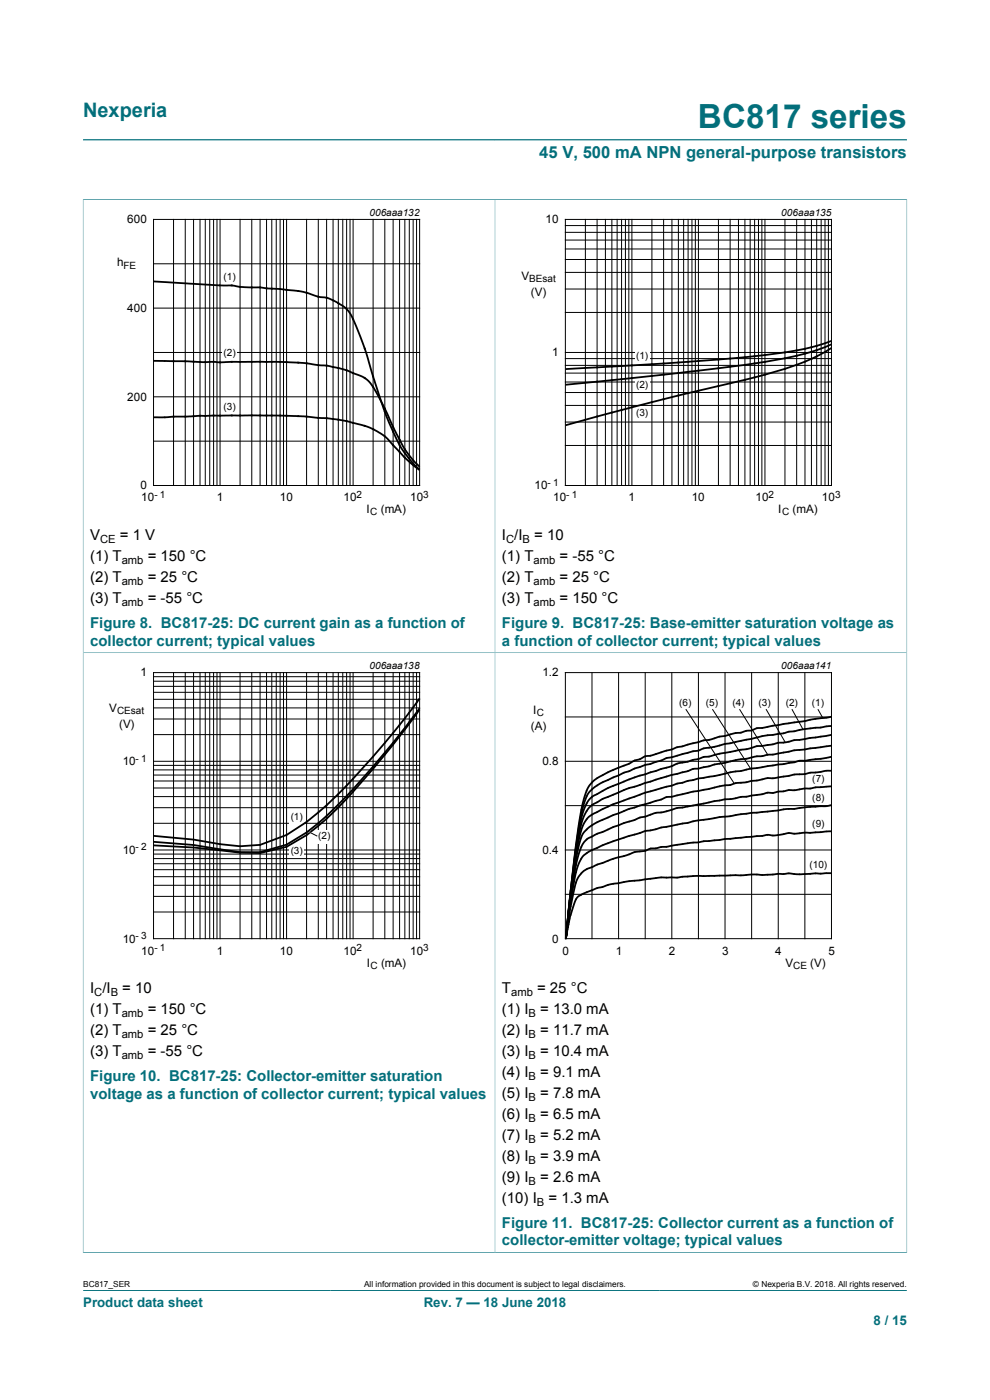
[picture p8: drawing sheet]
<svg xmlns="http://www.w3.org/2000/svg" width="210mm" height="297mm" viewBox="0 0 210 297" stroke-linecap="round" stroke-linejoin="round" font-family="sans-serif">
<path d="M17.6 29.7h174.8M17.6 42.3v96.2h87.4v-96.2h-87.4M17.6 273.8h174.8" fill="none" stroke="#036f7b" stroke-width=".21"/>
<path d="M19.9 43.7h81.8v66.4h-81.8z" fill="none" stroke="#fff" stroke-width=".21"/>
<g fill="none" stroke="#000" stroke-width=".21">
<path d="M32.6 46.6h56.4v56.4h-56.4zM32.6 56h56.4M36.8 46.6v56.4M39.3 46.6v56.4M41.1 46.6v56.4M42.4 46.6v56.4M43.5 46.6v56.4M44.5 46.6v56.4M45.3 46.6v56.4M46 46.6v56.4M46.7 46.6v56.4M50.9 46.6v56.4"/>
<path d="M53.4 46.6v56.4M55.2 46.6v56.4M56.5 46.6v56.4M57.7 46.6v56.4M58.6 46.6v56.4M59.4 46.6v56.4M60.1 46.6v56.4M60.8 46.6v56.4M65 46.6v56.4M67.5 46.6v56.4M69.3 46.6v56.4M70.7 46.6v56.4"/>
<path d="M71.8 46.6v56.4M72.7 46.6v56.4M73.5 46.6v56.4M74.2 46.6v56.4M74.9 46.6v56.4M79.1 46.6v56.4M81.6 46.6v56.4M83.4 46.6v56.4M84.8 46.6v56.4M85.9 46.6v56.4M86.8 46.6v56.4M87.6 46.6v56.4"/>
<path d="M88.4 46.6v56.4M32.6 74.8h56.4M32.6 65.4h56.4M32.6 93.6h56.4M32.6 84.2h56.4"/>
</g>
<g fill="#fff">
<path d="M47.2 57.3h3.1v2.9h-3.1z"/>
<path d="M47.3 73.5h2.9v2.9h-2.9z"/>
<path d="M47.2 84.9h3.1v2.9h-3.1z"/>
</g>
<path d="M32.6 59.7l13.2 .8 3.4 .1 2.6 .3 3.4 .1 7.8 .7 2 .4a13.5 13.5 0 0 0 4.7 1.2l1.2 .6a7 7 0 0 1 3.8 3.4l.8 1.7a87.8 87.8 0 0 1 4.1 12.2l2.4 7.2 1.9 4.4a21.1 21.1 0 0 0 5.1 6.8M32.6 76.6l13.9 .3 9-.2 7.6 .2 6.4 .7 3.1 .7 2.2 .8a7 7 0 0 1 5.1 4.2l1.7 3.4 2.5 5.3a21 21 0 0 0 4.9 7M32.6 88.5l16.3-.4 15.5 .2 5.1 .4 3.1 .5 5.9 1.5a11.9 11.9 0 0 1 5.3 4.1l2.3 2.5 2.9 2.4" fill="none" stroke="#000" stroke-width=".38"/>
<path d="M192.4 42.3v96.2h-87.4v-96.2h87.4" fill="none" stroke="#036f7b" stroke-width=".21"/>
<path d="M107.2 43.7h81.9v66.4h-81.9z" fill="none" stroke="#fff" stroke-width=".21"/>
<g fill="none" stroke="#000" stroke-width=".21">
<path d="M119.9 46.6h56.5v56.4h-56.5zM119.9 57.8h56.5M119.9 55h56.5M119.9 52.8h56.5M119.9 50.9h56.5M119.9 49.3h56.5M119.9 47.9h56.5M124.2 46.6v56.4M126.7 46.6v56.4M128.4 46.6v56.4M129.8 46.6v56.4M130.9 46.6v56.4"/>
<path d="M131.8 46.6v56.4M132.7 46.6v56.4M133.4 46.6v56.4M134 46.6v56.4M138.3 46.6v56.4M140.8 46.6v56.4M142.5 46.6v56.4M143.9 46.6v56.4M145 46.6v56.4M146 46.6v56.4M146.8 46.6v56.4M147.5 46.6v56.4"/>
<path d="M148.2 46.6v56.4M152.4 46.6v56.4M154.9 46.6v56.4M156.6 46.6v56.4M158 46.6v56.4M159.1 46.6v56.4M160.1 46.6v56.4M160.9 46.6v56.4M161.6 46.6v56.4M162.3 46.6v56.4M166.5 46.6v56.4M169 46.6v56.4"/>
<path d="M170.8 46.6v56.4M172.1 46.6v56.4M173.2 46.6v56.4M174.2 46.6v56.4M175 46.6v56.4M175.7 46.6v56.4M119.9 79.2h56.5M119.9 77.5h56.5M119.9 76.1h56.5M119.9 74.8h56.5M119.9 66.3h56.5M119.9 61.3h56.5"/>
<path d="M119.9 94.5h56.5M119.9 89.5h56.5M119.9 86h56.5M119.9 83.3h56.5M119.9 81h56.5"/>
</g>
<g fill="#fff">
<path d="M134.6 74h3.2v3h-3.2z"/>
<path d="M134.7 80.3h3v2.9h-3z"/>
<path d="M134.6 86.2h3.2v2.9h-3.2z"/>
</g>
<path d="M176.4 72.3a58.2 58.2 0 0 1-16.3 3.3 862.9 862.9 0 0 1-40.2 2.7M176.4 73a57.3 57.3 0 0 1-16.3 4.1l-16.2 2-24 2.5M176.4 73.8l-3.2 1.8a83.3 83.3 0 0 1-18.3 5.7 717.1 717.1 0 0 0-35 8.9" fill="none" stroke="#000" stroke-width=".38"/>
<path d="M17.6 265.7h87.4v-127.2h-87.4v127.3" fill="none" stroke="#036f7b" stroke-width=".21"/>
<path d="M19.9 139.9h81.8v66.3h-81.8z" fill="none" stroke="#fff" stroke-width=".21"/>
<g fill="none" stroke="#000" stroke-width=".21">
<path d="M32.6 142.7h56.4v56.4h-56.4zM32.6 155.8h56.4M32.6 152.5h56.4M32.6 150.2h56.4M32.6 148.4h56.4M32.6 146.9h56.4M32.6 145.6h56.4M32.6 144.5h56.4M32.6 143.6h56.4M36.8 142.7v56.4M39.3 142.7v56.4M41.1 142.7v56.4"/>
<path d="M42.4 142.7v56.4M43.5 142.7v56.4M44.5 142.7v56.4M45.3 142.7v56.4M46 142.7v56.4M46.7 142.7v56.4M50.9 142.7v56.4M53.4 142.7v56.4M55.2 142.7v56.4M56.5 142.7v56.4M57.7 142.7v56.4M58.6 142.7v56.4"/>
<path d="M59.4 142.7v56.4M60.1 142.7v56.4M60.8 142.7v56.4M65 142.7v56.4M67.5 142.7v56.4M69.3 142.7v56.4M70.7 142.7v56.4M71.8 142.7v56.4M72.7 142.7v56.4M73.5 142.7v56.4M74.2 142.7v56.4M74.9 142.7v56.4"/>
<path d="M79.1 142.7v56.4M81.6 142.7v56.4M83.4 142.7v56.4M84.8 142.7v56.4M85.9 142.7v56.4M86.8 142.7v56.4M87.6 142.7v56.4M88.4 142.7v56.4M32.6 174.7h56.4M32.6 171.3h56.4M32.6 169h56.4M32.6 167.2h56.4"/>
<path d="M32.6 165.7h56.4M32.6 164.4h56.4M32.6 163.3h56.4M32.6 162.4h56.4M32.6 161.5h56.4M32.6 193.5h56.4M32.6 190.2h56.4M32.6 187.8h56.4M32.6 186h56.4M32.6 184.5h56.4M32.6 183.2h56.4M32.6 182.1h56.4"/>
<path d="M32.6 181.2h56.4M32.6 180.3h56.4"/>
</g>
<g fill="#fff">
<path d="M61.4 171.9h3.1v2.9h-3.1z"/>
<path d="M67.3 176h3v2.9h-3z"/>
<path d="M61.4 179.1h3.1v2.8h-3.1z"/>
</g>
<path d="M89 150.5a172.5 172.5 0 0 1-9.9 12.6 81.9 81.9 0 0 1-14.1 14.1l-4.2 2.4-5.6 1.4-4.3-.1-9.8-1.1-8.5-.5M89 150.2a176.3 176.3 0 0 1-9.9 12.4 91.6 91.6 0 0 1-14.1 14l-4.2 2.6-5.6 1.6h-4.3l-9.8-1.5-8.5-.7M89 148.2a144.7 144.7 0 0 1-9.9 12.3 98.8 98.8 0 0 1-14.1 13.9l-4.2 2.7-5.6 2.1-4.3 .3-4.2-.4-5.6-1-8.5-.8" fill="none" stroke="#000" stroke-width=".38"/>
<path d="M65.4 176.6l.3-.2 .5 .2-.4 .2z" fill="#fff"/>
<g fill="none" stroke="#000" stroke-width=".21">
<path d="M119.9 142.7h56.5v56.4h-56.5zM119.9 152.1h56.5M125.6 142.7v56.4M131.2 142.7v56.4M136.9 142.7v56.4M142.5 142.7v56.4M148.2 142.7v56.4M153.8 142.7v56.4M159.4 142.7v56.4M165.1 142.7v56.4M170.7 142.7v56.4M65.3 176.4l1.9 .9"/>
<path d="M119.9 161.5h56.5M119.9 170.9h56.5M119.9 180.3h56.5M119.9 189.7h56.5"/>
</g>
<path d="M192.4 265.7h-87.4v-127.2h87.4v127.3" fill="none" stroke="#036f7b" stroke-width=".21"/>
<path d="M107.2 139.9h81.9v66.3h-81.9z" fill="none" stroke="#fff" stroke-width=".21"/>
<g fill="#fff">
<path d="M172 163.9h3.1v3h-3.1z"/>
<path d="M172 167.9h3.1v2.9h-3.1z"/>
<path d="M172 173.4h3.1v2.9h-3.1z"/>
<path d="M171.5 182.2h4.2v2.9h-4.2z"/>
</g>
<g fill="none" stroke="#000" stroke-width=".38">
<path d="M176.4 158.2l-7.9 1-4.3 .8-3.6 .4-2.3 .6-2.3 .3-7.6 1.7-1.4 .1-1.1 .5-3.7 .9-5.9 1.8a51.1 51.1 0 0 0-9.3 3.7 6.2 6.2 0 0 0-3.8 5.1l-1.2 6.6-1.6 14M176.4 155.9l-7.9 1.1-1.7 .5-1.7 .1-1.1 .3-3.4 .4-2 .6-5.7 .9-2.5 .7-1.1 .1-3.1 .9a10.9 10.9 0 0 0-4.3 1.2l-4.8 1.5a42.5 42.5 0 0 0-11.8 5.1 13.1 13.1 0 0 0-2.5 6.8l-1 7-1.4 12.6M176.4 154l-5.7 .7-3.4 .5-1.1 .4-4.5 .6-7.9 1.6-2.3 .6-2.2 .4-1.2 .4-1.1 .2-5.8 1.5-1 .4-5.6 1.7-4.5 1.9a14.2 14.2 0 0 0-4.7 2.7 9.2 9.2 0 0 0-2.1 5.1l-1.2 7.5-1.3 10.9M176.4 152l-15 2.4a3.7 3.7 0 0 0-2.1 .6h-1l-1.1 .4-1.2 .1-2.2 .6-1.1 .2-2.3 .7-1.1 .1-7.6 2.1a18.1 18.1 0 0 1-5 1.3l-1 .6-1 .2-1.5 .8-3.1 1.2a12.1 12.1 0 0 0-4.8 3 15 15 0 0 0-2.1 6.3l-1.1 7.5-1.3 11M176.4 176.3l-5.4 .3a11.5 11.5 0 0 1-3.9 .1 9.4 9.4 0 0 1-4.6 .4l-.8 .2-12.4 1.2-10.5 1.5a3 3 0 0 0-1.9 .5l-2.4 .3-1.6 .6-3.4 1-3.7 1.4a5.4 5.4 0 0 0-4 4.9l-.9 4-.8 5.4M176.4 170.8l-1.2 .2-3.9 .2-11.9 1.2-11.8 1.7-10.7 2.2-3.7 1.1-5.7 2a12.7 12.7 0 0 0-3.8 2.2 12 12 0 0 0-2 5.8l-.7 4.1-.9 6.6M176.4 166.8l-3.4 .2-4.5 .7-1.3-.1-3.1 .6h-1.3l-1.1 .3-4.5 .6-2 .4-1.7 .1-9.6 1.8a17.5 17.5 0 0 1-5.1 1.1l-6.5 2.1-4.5 1.9a13.2 13.2 0 0 0-3.6 1.9 13.3 13.3 0 0 0-2.2 5.9l-1 6.6-.9 7.1M176.4 163.5l-4.5 .4-1.2 .3-2.2 .1-4 .7a11.1 11.1 0 0 0-4.2 .6l-1.7 .3a10.2 10.2 0 0 0-4 .7l-1.4 .1-6.5 1.3-3.9 1-1.4 .1-1.2 .5-6.7 2-3.1 1.2a20 20 0 0 0-5.8 3 5.8 5.8 0 0 0-1.9 3.8l-.9 5.2-1.4 11.1M176.4 160.5l-5.4 .9h-1.4l-3.4 .7-7.1 1-1.9 .5-2.3 .2-3.4 .8-3.4 .6-4.5 1-6.5 1.9-4.2 1.5a30.4 30.4 0 0 0-8.2 3.9 10.8 10.8 0 0 0-2.1 5.5l-.8 5-1.4 11.9M120.1 198.1l-.1 .9M120.1 198l-.1 1 .1-.9M120.1 198l-.1 .9"/>
<path d="M120.1 198.2l-.1 .9M120.3 196.9l-.2 1.2M120.3 196.8l-.2 1.2M120.3 196.8l-.2 1.4M120.4 195.9l-.1 1M120.4 195.7l-.1 1.1M120.4 195.7l-.1 1.2M120.8 191.1l-.5 5.7M120.8 191.1l-.7 7.1M176.4 185.2l-3.1 .1a24.8 24.8 0 0 1-6.2 0l-5.1 .3-2-.1-2.8 .2-9.6 .1-4 .4-3.4-.1-8.1 1.1a26.1 26.1 0 0 0-9.5 3 10.1 10.1 0 0 0-1.5 3.9l-1.1 5"/>
</g>
<g fill="#fff">
<path d="M171.9 147.6h3.2v2.9h-3.2z"/>
<path d="M166.5 147.6h2.9v2.9h-2.9z"/>
<path d="M160.6 147.6h3.2v2.9h-3.2z"/>
<path d="M155.1 147.6h3.1v2.9h-3.1z"/>
<path d="M149.4 147.6h3.2v2.9h-3.2z"/>
</g>
<path d="M151.2 150.5l8 12.6M156.9 150.5l5.9 9.6M162.5 150.5l4 6.9M168 150.5l2.3 4.2M173.5 150.5l1 1.8" fill="none" stroke="#000" stroke-width=".21"/>
<path d="M143.8 147.6h3.1v2.9h-3.1z" fill="#fff"/>
<path d="M145.5 150.5l10.3 15.7" fill="none" stroke="#000" stroke-width=".21"/>
<text font-size="7.1" fill="#036f7b" x="148.1" y="27.2">BC817 series</text>
<text font-size="4.2" fill="#036f7b" x="17.6" y="24.8">Nexperia</text>
<text font-size="3.5" fill="#036f7b" x="114.4" y="33.5">45 V, 500 mA NPN general-purpose transistors</text>
<g font-size="3.2">
<text x="19.1" y="114.6">V</text>
<text x="19.1" y="119">(1) T</text>
<text x="25.4" y="114.6">= 1 V</text>
<text x="31.3" y="119">= 150 °C</text>
<text x="106.5" y="114.6">I /I</text>
<text x="106.5" y="119">(1) T</text>
<text x="113.3" y="114.6">= 10</text>
<text x="118.7" y="119">= -55 °C</text>
<text x="19.1" y="123.5">(2) T</text>
<text x="31.3" y="123.5">= 25 °C</text>
<text x="106.5" y="123.5">(2) T</text>
<text x="118.7" y="123.5">= 25 °C</text>
<text x="19.1" y="127.9">(3) T</text>
<text x="31.3" y="127.9">= -55 °C</text>
<text x="106.5" y="127.9">(3) T</text>
<text x="118.7" y="127.9">= 150 °C</text>
<text x="19.1" y="210.7">I /I</text>
<text x="19.1" y="215.2">(1) T</text>
<text x="25.9" y="210.7">= 10</text>
<text x="31.3" y="215.2">= 150 °C</text>
<text x="106.5" y="210.7">T</text>
<text x="106.5" y="215.2">(1) I</text>
<text x="113.9" y="210.7">= 25 °C</text>
<text x="114.6" y="215.2">= 13.0 mA</text>
<text x="19.1" y="219.6">(2) T</text>
<text x="31.3" y="219.6">= 25 °C</text>
<text x="106.5" y="219.6">(2) I</text>
<text x="114.6" y="219.6">= 11.7 mA</text>
<text x="19.1" y="224.1">(3) T</text>
<text x="31.3" y="224.1">= -55 °C</text>
<text x="106.5" y="224.1">(3) I</text>
<text x="114.6" y="224.1">= 10.4 mA</text>
<text x="106.5" y="228.5">(4) I</text>
<text x="106.5" y="233">(5) I</text>
<text x="114.6" y="228.5">= 9.1 mA</text>
<text x="114.6" y="233">= 7.8 mA</text>
<text x="106.5" y="237.4">(6) I</text>
<text x="114.6" y="237.4">= 6.5 mA</text>
<text x="106.5" y="241.8">(7) I</text>
<text x="114.6" y="241.8">= 5.2 mA</text>
<text x="106.5" y="246.3">(8) I</text>
<text x="106.5" y="250.7">(9) I</text>
<text x="114.6" y="246.3">= 3.9 mA</text>
<text x="114.6" y="250.7">= 2.6 mA</text>
<text x="106.5" y="255.2">(10) I</text>
<text x="116.4" y="255.2">= 1.3 mA</text>
</g>
<g font-size="3.2" fill="#036f7b">
<text x="19.1" y="133.2">Figure 8. BC817-25: DC current gain as a function of</text>
<text x="19.1" y="137">collector current; typical values</text>
<text x="106.5" y="133.2">Figure 9. BC817-25: Base-emitter saturation voltage as</text>
<text x="106.5" y="137">a function of collector current; typical values</text>
<text x="19.1" y="229.3">Figure 10. BC817-25: Collector-emitter saturation</text>
<text x="19.1" y="233.1">voltage as a function of collector current; typical values</text>
<text x="106.5" y="260.4">Figure 11. BC817-25: Collector current as a function of</text>
<text x="106.5" y="264.2">collector-emitter voltage; typical values</text>
</g>
<g font-size="2.8" fill="#036f7b">
<text x="17.6" y="277.3">Product data sheet</text>
<text x="89.9" y="277.3">Rev. 7 — 18 June 2018</text>
<text x="185.3" y="281">8 / 15</text>
</g>
<g font-size="2.5">
<text x="27" y="47.4">600</text>
<text x="115.7" y="47.4">10</text>
<text x="24.8" y="56.5">h</text>
<text x="110.6" y="59.3">V</text>
<text x="112.6" y="62.8">(V)</text>
<text x="27" y="66.2">400</text>
<text x="117.1" y="75.6">1</text>
<text x="27" y="85">200</text>
<text x="29.8" y="103.8">0</text>
<text x="30" y="106.4">10</text>
<text x="46" y="106.4">1</text>
<text x="59.4" y="106.4">10</text>
<text x="72.9" y="106.4">10</text>
<text x="87" y="106.4">10</text>
<text x="113.4" y="103.8">10</text>
<text x="117.3" y="106.4">10</text>
<text x="133.3" y="106.4">1</text>
<text x="146.7" y="106.4">10</text>
<text x="160.3" y="106.4">10</text>
<text x="174.4" y="106.4">10</text>
<text x="77.7" y="108.9">I</text>
<text x="80.8" y="108.9">(mA)</text>
<text x="165.1" y="108.9">I</text>
<text x="168.1" y="108.9">(mA)</text>
<text x="29.8" y="143.5">1</text>
<text x="115" y="143.5">1.2</text>
<text x="23.2" y="150.9">V</text>
<text x="25.3" y="154.4">(V)</text>
<text x="112.6" y="154.9">(A)</text>
<text x="113.1" y="151.4">I</text>
<text x="26" y="162.3">10</text>
<text x="115" y="162.3">0.8</text>
<text x="26" y="181.1">10</text>
<text x="115" y="181.1">0.4</text>
<text x="26" y="200">10</text>
<text x="30" y="202.5">10</text>
<text x="46" y="202.5">1</text>
<text x="59.4" y="202.5">10</text>
<text x="72.9" y="202.5">10</text>
<text x="87" y="202.5">10</text>
<text x="117.1" y="200">0</text>
<text x="119.3" y="202.5">0</text>
<text x="130.6" y="202.5">1</text>
<text x="141.9" y="202.5">2</text>
<text x="153.2" y="202.5">3</text>
<text x="164.4" y="202.5">4</text>
<text x="175.8" y="202.5">5</text>
<text x="77.8" y="205">I</text>
<text x="80.8" y="205">(mA)</text>
<text x="166.6" y="205">V</text>
<text x="171.9" y="205">(V)</text>
</g>
<g font-size="2.4">
<text x="21.2" y="115.2">CE</text>
<text x="25.8" y="119.7">amb</text>
<text x="107.4" y="115.2">C</text>
<text x="110.8" y="115.2">B</text>
<text x="113.2" y="119.7">amb</text>
<text x="25.8" y="124.1">amb</text>
<text x="113.2" y="124.1">amb</text>
<text x="25.8" y="128.5">amb</text>
<text x="113.2" y="128.5">amb</text>
<text x="20" y="211.4">C</text>
<text x="23.5" y="211.4">B</text>
<text x="25.8" y="215.8">amb</text>
<text x="108.4" y="211.4">amb</text>
<text x="112.1" y="215.8">B</text>
<text x="25.8" y="220.2">amb</text>
<text x="112.1" y="220.2">B</text>
<text x="25.8" y="224.7">amb</text>
<text x="112.1" y="224.7">B</text>
<text x="112.1" y="229.1">B</text>
<text x="112.1" y="233.6">B</text>
<text x="112.1" y="238">B</text>
<text x="112.1" y="242.5">B</text>
<text x="112.1" y="246.9">B</text>
<text x="112.1" y="251.4">B</text>
<text x="113.9" y="255.8">B</text>
</g>
<g font-size="2.1">
<text x="78.4" y="45.7">006aaa132</text>
<text x="165.7" y="45.7">006aaa135</text>
<text x="26.2" y="57">FE</text>
<text x="47.4" y="59.3">(1)</text>
<text x="112.3" y="59.8">BEsat</text>
<text x="47.4" y="75.5">(2)</text>
<text x="134.9" y="76.1">(1)</text>
<text x="134.9" y="82.4">(2)</text>
<text x="47.4" y="86.9">(3)</text>
<text x="134.9" y="88.3">(3)</text>
<text x="32.8" y="105.6">- 1</text>
<text x="75.6" y="105.6">2</text>
<text x="89.8" y="105.6">3</text>
<text x="116.1" y="103.1">- 1</text>
<text x="120.1" y="105.6">- 1</text>
<text x="163" y="105.6">2</text>
<text x="177.1" y="105.6">3</text>
<text x="78.5" y="109.4">C</text>
<text x="165.9" y="109.4">C</text>
<text x="78.4" y="141.9">006aaa138</text>
<text x="165.7" y="141.9">006aaa141</text>
<text x="144.1" y="149.7">(6)</text>
<text x="149.7" y="149.7">(5)</text>
<text x="155.4" y="149.7">(4)</text>
<text x="160.9" y="149.7">(3)</text>
<text x="166.7" y="149.7">(2)</text>
<text x="172.2" y="149.7">(1)</text>
<text x="24.8" y="151.5">CEsat</text>
<text x="113.9" y="151.9">C</text>
<text x="28.8" y="161.5">- 1</text>
<text x="172.3" y="166">(7)</text>
<text x="61.7" y="173.9">(1)</text>
<text x="172.3" y="169.9">(8)</text>
<text x="67.5" y="178.1">(2</text>
<text x="69.4" y="178.1">)</text>
<text x="172.3" y="175.4">(9)</text>
<text x="28.8" y="180.4">- 2</text>
<text x="61.7" y="181.2">(3)</text>
<text x="171.7" y="184.2">(10)</text>
<text x="28.8" y="199.2">- 3</text>
<text x="32.8" y="201.7">- 1</text>
<text x="75.6" y="201.7">2</text>
<text x="89.8" y="201.7">3</text>
<text x="78.6" y="205.5">C</text>
<text x="168.3" y="205.5">CE</text>
</g>
<g font-size="1.8">
<text x="17.6" y="273.1">BC817_SER</text>
<text x="77.2" y="273.1">All information provided in this document is subject to legal disclaimers.</text>
<text x="159.7" y="273.1">© Nexperia B.V. 2018. All rights reserved.</text>
</g>
</svg>
